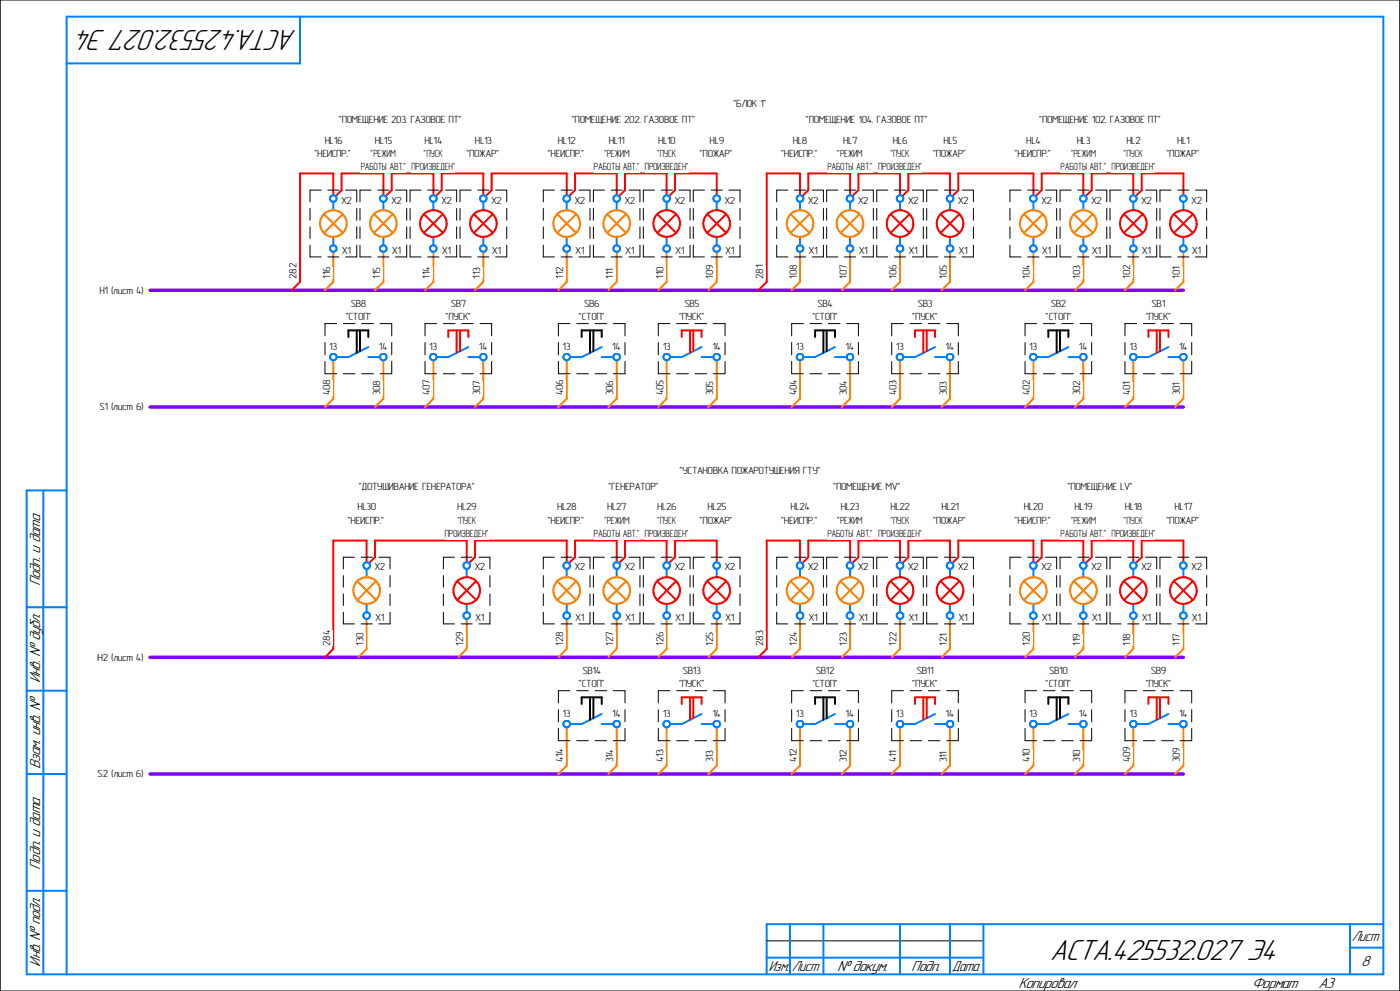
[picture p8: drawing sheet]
<svg xmlns="http://www.w3.org/2000/svg" width="420mm" height="297mm" viewBox="0 0 420 297" stroke-linecap="round" stroke-linejoin="round" font-family="sans-serif">
<g fill="none" stroke="#000" stroke-width=".3">
<path d="M-.1 0v297M96.4 57h-3.4v3.5M98.3 57h3.4M103.7 57h3.3v3.5M111.3 57h-3.3v3.5M113.3 57h3.4M118.7 57h3.3v3.5M126.3 57h-3.3v3.5M128.3 57h3.4M133.6 57h3.4v3.5M141.4 57h-3.4v3.5M143.3 57h3.4"/>
<path d="M148.7 57h3.3v3.5M166.3 57h-3.3v3.5M168.3 57h3.4M173.7 57h3.3v3.5M181.3 57h-3.3v3.5M183.3 57h3.3M188.7 57h3.3v3.5M196.3 57h-3.3v3.5M198.3 57h3.4M203.7 57h3.3v3.5M211.3 57h-3.3v3.5M213.3 57h3.4"/>
<path d="M218.7 57h3.3v3.5M236.3 57h-3.3v3.5M238.3 57h3.4M243.7 57h3.3v3.5M251.3 57h-3.3v3.5M253.3 57h3.4M258.7 57h3.3v3.5M266.3 57h-3.3v3.5M268.4 57h3.3M273.7 57h3.3v3.5M281.3 57h-3.3v3.5M283.3 57h3.4"/>
<path d="M288.7 57h3.3v3.5M306.3 57h-3.3v3.5M308.3 57h3.4M313.6 57h3.4v3.5M321.4 57h-3.4v3.5M323.3 57h3.4M328.7 57h3.3v3.5M336.3 57h-3.3v3.5M338.3 57h3.4M343.7 57h3.3v3.5M351.3 57h-3.3v3.5M353.3 57h3.4"/>
<path d="M358.6 57h3.4v3.5M93 73.5v3.5h3.4M93 62.5v3.5M93 68v3.5M98.3 77h3.4M107 73.5v3.5h-3.3M107 62.5v3.5M107 68v3.5M108 73.5v3.5h3.3M108 62.5v3.5M108 68v3.5M113.3 77h3.4"/>
<path d="M122 73.5v3.5h-3.3M122 62.5v3.5M122 68v3.5M123 62.5v3.5M123 68v3.5M123 73.5v3.5h3.3M128.3 77h3.4M137 62.5v3.5M137 68v3.5M137 73.5v3.5h-3.4M138 73.5v3.5h3.4M138 62.5v3.5"/>
<path d="M138 68v3.5M143.3 77h3.4M152 73.5v3.5h-3.3M152 62.5v3.5M152 68v3.5M163 73.5v3.5h3.3M163 62.5v3.5M163 68v3.5M168.3 77h3.4M177 73.5v3.5h-3.3M177 62.5v3.5M177 68v3.5"/>
<path d="M178 73.5v3.5h3.3M178 62.5v3.5M178 68v3.5M183.3 77h3.3M192 73.5v3.5h-3.3M192 62.5v3.5M192 68v3.5M193 73.5v3.5h3.3M193 62.5v3.5M193 68v3.5M198.3 77h3.4M207 73.5v3.5h-3.3"/>
<path d="M207 62.5v3.5M207 68v3.5M208 73.5v3.5h3.3M208 62.5v3.5M208 68v3.5M213.3 77h3.4M222 73.5v3.5h-3.3M222 62.5v3.5M222 68v3.5M233 73.5v3.5h3.3M233 62.5v3.5M233 68v3.5"/>
<path d="M238.3 77h3.4M247 73.5v3.5h-3.3M247 62.5v3.5M247 68v3.5M248 73.5v3.5h3.3M248 62.5v3.5M248 68v3.5M253.3 77h3.4M262 73.5v3.5h-3.3M262 62.5v3.5M262 68v3.5M263 73.5v3.5h3.3"/>
<path d="M263 62.5v3.5M263 68v3.5M268.4 77h3.3M277 73.5v3.5h-3.3M277 62.5v3.5M277 68v3.5M278 73.5v3.5h3.3M278 62.5v3.5M278 68v3.5M283.3 77h3.4M292 73.5v3.5h-3.3M292 62.5v3.5"/>
<path d="M292 68v3.5M303 73.5v3.5h3.3M303 62.5v3.5M303 68v3.5M308.3 77h3.4M317 73.5v3.5h-3.4M317 62.5v3.5M317 68v3.5M318 73.5v3.5h3.4M318 62.5v3.5M318 68v3.5M323.3 77h3.4"/>
<path d="M332 73.5v3.5h-3.3M332 62.5v3.5M332 68v3.5M333 73.5v3.5h3.3M333 62.5v3.5M333 68v3.5M338.3 77h3.4M347 73.5v3.5h-3.3M347 62.5v3.5M347 68v3.5M348 73.5v3.5h3.3M348 62.5v3.5"/>
<path d="M348 68v3.5M353.3 77h3.4M362 73.5v3.5h-3.4M362 62.5v3.5M362 68v3.5M101 97h-3.5v3.7M103 97h3.5M108.5 97h3.5M114 97h3.5v3.7M131 97h-3.5v3.7M133 97h3.5M138.5 97h3.5"/>
<path d="M144 97h3.5v3.7M171 97h-3.5v3.7M173 97h3.5M178.5 97h3.5M184 97h3.5v3.7M201 97h-3.5v3.7M203 97h3.5M208.5 97h3.5M214 97h3.5v3.7M241 97h-3.5v3.7M243 97h3.5M248.5 97h3.5"/>
<path d="M254 97h3.5v3.7M271 97h-3.5v3.7M273 97h3.5M278.5 97h3.5M284 97h3.5v3.7M311 97h-3.5v3.7M313 97h3.5M318.5 97h3.5M324 97h3.5v3.7M341 97h-3.5v3.7M343 97h3.5M348.5 97h3.5"/>
<path d="M354 97h3.5v3.7M97.5 108.3v3.7h3.5M97.5 102.7v3.6M103 112h3.5M108.5 112h3.5M117.5 108.3v3.7h-3.5M117.5 102.7v3.6M127.5 108.3v3.7h3.5M127.5 102.7v3.6M133 112h3.5M138.5 112h3.5M147.5 108.3v3.7h-3.5"/>
<path d="M147.5 102.7v3.6M167.5 108.3v3.7h3.5M167.5 102.7v3.6M173 112h3.5M178.5 112h3.5M187.5 108.3v3.7h-3.5M187.5 102.7v3.6M197.5 108.3v3.7h3.5M197.5 102.7v3.6M203 112h3.5M208.5 112h3.5M217.5 108.3v3.7h-3.5"/>
<path d="M217.5 102.7v3.6M237.5 108.3v3.7h3.5M237.5 102.7v3.6M243 112h3.5M248.5 112h3.5M257.5 108.3v3.7h-3.5M257.5 102.7v3.6M267.5 108.3v3.7h3.5M267.5 102.7v3.6M273 112h3.5M278.5 112h3.5M287.5 108.3v3.7h-3.5"/>
<path d="M287.5 102.7v3.6M307.5 108.3v3.7h3.5M307.5 102.7v3.6M313 112h3.5M318.5 112h3.5M327.5 108.3v3.7h-3.5M327.5 102.7v3.6M337.5 108.3v3.7h3.5M337.5 102.7v3.6M343 112h3.5M348.5 112h3.5M357.5 108.3v3.7h-3.5"/>
<path d="M357.5 102.7v3.6M103 172.5v3.5M103 178v3.5M106.3 167h-3.3v3.5M108.3 167h3.4M113.7 167h3.3v3.5M117 172.5v3.5M117 178v3.5M133 172.5v3.5M133 178v3.5M136.3 167h-3.3v3.5M138.3 167h3.3"/>
<path d="M143.7 167h3.3v3.5M147 172.5v3.5M147 178v3.5M163 172.5v3.5M163 178v3.5M166.3 167h-3.3v3.5M168.3 167h3.4M173.7 167h3.3v3.5M177 172.5v3.5M177 178v3.5M178 172.5v3.5M178 178v3.5"/>
<path d="M181.3 167h-3.3v3.5M183.3 167h3.3M188.7 167h3.3v3.5M192 172.5v3.5M192 178v3.5M193 172.5v3.5M193 178v3.5M196.3 167h-3.3v3.5M198.3 167h3.4M203.7 167h3.3v3.5M207 172.5v3.5M207 178v3.5"/>
<path d="M208 172.5v3.5M208 178v3.5M211.3 167h-3.3v3.5M213.3 167h3.4M218.7 167h3.3v3.5M222 172.5v3.5M222 178v3.5M233 172.5v3.5M233 178v3.5M236.3 167h-3.3v3.5M238.3 167h3.4M243.7 167h3.3v3.5"/>
<path d="M247 172.5v3.5M247 178v3.5M248 172.5v3.5M248 178v3.5M251.3 167h-3.3v3.5M253.3 167h3.4M258.7 167h3.3v3.5M262 172.5v3.5M262 178v3.5M263 172.5v3.5M263 178v3.5M266.3 167h-3.3v3.5"/>
<path d="M268.4 167h3.3M273.7 167h3.3v3.5M277 172.5v3.5M277 178v3.5M278 172.5v3.5M278 178v3.5M281.3 167h-3.3v3.5M283.3 167h3.4M288.7 167h3.3v3.5M292 172.5v3.5M292 178v3.5M303 172.5v3.5"/>
<path d="M303 178v3.5M306.3 167h-3.3v3.5M308.3 167h3.4M313.6 167h3.4v3.5M317 172.5v3.5M317 178v3.5M318 172.5v3.5M318 178v3.5M321.4 167h-3.4v3.5M323.3 167h3.4M328.7 167h3.3v3.5M332 172.5v3.5"/>
<path d="M332 178v3.5M333 172.5v3.5M333 178v3.5M336.3 167h-3.3v3.5M338.3 167h3.4M343.7 167h3.3v3.5M347 172.5v3.5M347 178v3.5M348 172.5v3.5M348 178v3.5M351.3 167h-3.3v3.5M353.3 167h3.4"/>
<path d="M358.6 167h3.4v3.5M362 172.5v3.5M362 178v3.5M103 183.5v3.5h3.3M108.3 187h3.4M117 183.5v3.5h-3.3M133 183.5v3.5h3.3M138.3 187h3.3M147 183.5v3.5h-3.3M163 183.5v3.5h3.3M168.3 187h3.4M177 183.5v3.5h-3.3"/>
<path d="M178 183.5v3.5h3.3M183.3 187h3.3M192 183.5v3.5h-3.3M193 183.5v3.5h3.3M198.3 187h3.4M207 183.5v3.5h-3.3M208 183.5v3.5h3.3M213.3 187h3.4M222 183.5v3.5h-3.3M233 183.5v3.5h3.3M238.3 187h3.4M247 183.5v3.5h-3.3"/>
<path d="M248 183.5v3.5h3.3M253.3 187h3.4M262 183.5v3.5h-3.3M263 183.5v3.5h3.3M268.4 187h3.3M277 183.5v3.5h-3.3M278 183.5v3.5h3.3M283.3 187h3.4M292 183.5v3.5h-3.3M303 183.5v3.5h3.3M308.3 187h3.4M317 183.5v3.5h-3.4"/>
<path d="M318 183.5v3.5h3.4M323.3 187h3.4M332 183.5v3.5h-3.3M333 183.5v3.5h3.3M338.3 187h3.4M347 183.5v3.5h-3.3M348 183.5v3.5h3.3M353.3 187h3.4M362 183.5v3.5h-3.4M167.5 212.7v3.6M167.5 218.3v3.7h3.5M171 207h-3.5v3.7"/>
<path d="M173 207h3.5M178.5 207h3.5M184 207h3.5v3.7M187.5 212.7v3.6M187.5 218.3v3.7h-3.5M197.5 212.7v3.6M197.5 218.3v3.7h3.5M201 207h-3.5v3.7M203 207h3.5M208.5 207h3.5M214 207h3.5v3.7M217.5 212.7v3.6"/>
<path d="M217.5 218.3v3.7h-3.5M237.5 212.7v3.6M237.5 218.3v3.7h3.5M241 207h-3.5v3.7M243 207h3.5M248.5 207h3.5M254 207h3.5v3.7M257.5 212.7v3.6M257.5 218.3v3.7h-3.5M267.5 212.7v3.6M267.5 218.3v3.7h3.5M271 207h-3.5v3.7"/>
<path d="M273 207h3.5M278.5 207h3.5M284 207h3.5v3.7M287.5 212.7v3.6M287.5 218.3v3.7h-3.5M307.5 212.7v3.6M307.5 218.3v3.7h3.5M311 207h-3.5v3.7M313 207h3.5M318.5 207h3.5M324 207h3.5v3.7M327.5 212.7v3.6"/>
<path d="M327.5 218.3v3.7h-3.5M337.5 212.7v3.6M337.5 218.3v3.7h3.5M341 207h-3.5v3.7M343 207h3.5M348.5 207h3.5M354 207h3.5v3.7M357.5 212.7v3.6M357.5 218.3v3.7h-3.5M173 222h3.5M178.5 222h3.5M203 222h3.5"/>
<path d="M208.5 222h3.5M243 222h3.5M248.5 222h3.5M273 222h3.5M278.5 222h3.5M313 222h3.5M318.5 222h3.5M343 222h3.5M348.5 222h3.5"/>
</g>
<path d="M45 87h310M45 122h310M45 197h310M45 232h310" fill="none" stroke="#8000ff" stroke-width="1"/>
<g fill="none" stroke="#ff8000" stroke-width=".59">
<path d="M97.2 64.2l5.6 5.6M100 75.5v9l-2.5 2.5M102.8 64.2l-5.6 5.6M112.2 64.2l5.6 5.6M115 75.5v9l-2.5 2.5M117.8 64.2l-5.6 5.6M130 75.5v9l-2.5 2.5M145 75.5v9l-2.5 2.5M167.2 64.2l5.6 5.6M170 75.5v9l-2.5 2.5M172.8 64.2l-5.6 5.6M182.2 64.2l5.6 5.6"/>
<path d="M185 75.5v9l-2.5 2.5M187.8 64.2l-5.6 5.6M200 75.5v9l-2.5 2.5M215 75.5v9l-2.5 2.5M237.2 64.2l5.6 5.6M240 75.5v9l-2.5 2.5M242.8 64.2l-5.6 5.6M252.2 64.2l5.6 5.6M255 75.5v9l-2.5 2.5M257.8 64.2l-5.6 5.6M270 75.5v9l-2.5 2.5M285 75.5v9l-2.5 2.5"/>
<path d="M307.2 64.2l5.6 5.6M310 75.5v9l-2.5 2.5M312.8 64.2l-5.6 5.6M322.2 64.2l5.6 5.6M325 75.5v9l-2.5 2.5M327.8 64.2l-5.6 5.6M340 75.5v9l-2.5 2.5M355 75.5v9l-2.5 2.5M100 108v11.5l-2.5 2.5M115 108v11.5l-2.5 2.5M130 108v11.5l-2.5 2.5M145 108v11.5l-2.5 2.5"/>
<path d="M170 108v11.5l-2.5 2.5M185 108v11.5l-2.5 2.5M200 108v11.5l-2.5 2.5M215 108v11.5l-2.5 2.5M240 108v11.5l-2.5 2.5M255 108v11.5l-2.5 2.5M270 108v11.5l-2.5 2.5M285 108v11.5l-2.5 2.5M310 108v11.5l-2.5 2.5M325 108v11.5l-2.5 2.5M340 108v11.5l-2.5 2.5M355 108v11.5l-2.5 2.5"/>
<path d="M107.2 174.2l5.6 5.6M112.8 174.2l-5.6 5.6M167.2 174.2l5.6 5.6M172.8 174.2l-5.6 5.6M182.2 174.2l5.6 5.6M187.8 174.2l-5.6 5.6M237.2 174.2l5.6 5.6M242.8 174.2l-5.6 5.6M252.2 174.2l5.6 5.6M257.8 174.2l-5.6 5.6M307.2 174.2l5.6 5.6M312.8 174.2l-5.6 5.6"/>
<path d="M322.2 174.2l5.6 5.6M327.8 174.2l-5.6 5.6M110 185.5v9l-2.5 2.5M140 185.5v9l-2.5 2.5M170 185.5v9l-2.5 2.5M185 185.5v9l-2.5 2.5M200 185.5v9l-2.5 2.5M215 185.5v9l-2.5 2.5M240 185.5v9l-2.5 2.5M255 185.5v9l-2.5 2.5M270 185.5v9l-2.5 2.5M285 185.5v9l-2.5 2.5"/>
<path d="M310 185.5v9l-2.5 2.5M325 185.5v9l-2.5 2.5M340 185.5v9l-2.5 2.5M355 185.5v9l-2.5 2.5M170 218v11.5l-2.5 2.5M185 218v11.5l-2.5 2.5M200 218v11.5l-2.5 2.5M215 218v11.5l-2.5 2.5M240 218v11.5l-2.5 2.5M255 218v11.5l-2.5 2.5M270 218v11.5l-2.5 2.5M285 218v11.5l-2.5 2.5"/>
<path d="M310 218v11.5l-2.5 2.5M325 218v11.5l-2.5 2.5M340 218v11.5l-2.5 2.5M355 218v11.5l-2.5 2.5"/>
<circle cx="100" cy="67" r="4"/>
<circle cx="115" cy="67" r="4"/>
<circle cx="170" cy="67" r="4"/>
<circle cx="185" cy="67" r="4"/>
<circle cx="240" cy="67" r="4"/>
<circle cx="255" cy="67" r="4"/>
<circle cx="310" cy="67" r="4"/>
<circle cx="325" cy="67" r="4"/>
<circle cx="110" cy="177" r="4"/>
<circle cx="170" cy="177" r="4"/>
<circle cx="185" cy="177" r="4"/>
<circle cx="240" cy="177" r="4"/>
<circle cx="255" cy="177" r="4"/>
<circle cx="310" cy="177" r="4"/>
<circle cx="325" cy="177" r="4"/>
</g>
<g fill="none" stroke="#f00" stroke-width=".59">
<path d="M100 58.5v-6.5h-10v32.5l-2.5 2.5M115 58.5v-6.5h-12.5v5l-1.8 1.8M130 58.5v-6.5h-12.5v5l-1.8 1.8M145 58.5v-6.5h-12.5v5l-1.8 1.8M170 58.5v-6.5h-22.5v5l-1.8 1.8M185 58.5v-6.5h-12.5v5l-1.8 1.8M200 58.5v-6.5h-12.5v5l-1.8 1.8M215 58.5v-6.5h-12.5v5l-1.8 1.8M240 58.5v-6.5h-10v32.5l-2.5 2.5M255 58.5v-6.5h-12.5v5l-1.8 1.8M270 58.5v-6.5h-12.5v5l-1.8 1.8M285 58.5v-6.5h-12.5v5l-1.8 1.8"/>
<path d="M310 58.5v-6.5h-22.5v5l-1.8 1.8M325 58.5v-6.5h-12.5v5l-1.8 1.8M340 58.5v-6.5h-12.5v5l-1.8 1.8M355 58.5v-6.5h-12.5v5l-1.8 1.8M127.2 64.2l5.6 5.6M132.8 64.2l-5.6 5.6M142.2 64.2l5.6 5.6M147.8 64.2l-5.6 5.6M197.2 64.2l5.6 5.6M202.8 64.2l-5.6 5.6M212.2 64.2l5.6 5.6M217.8 64.2l-5.6 5.6"/>
<path d="M267.2 64.2l5.6 5.6M272.8 64.2l-5.6 5.6M282.2 64.2l5.6 5.6M287.8 64.2l-5.6 5.6M337.2 64.2l5.6 5.6M342.8 64.2l-5.6 5.6M352.2 64.2l5.6 5.6M357.8 64.2l-5.6 5.6M137 99v6.7M138 99v6.2M207 99v6.7M208 99v6.2"/>
<path d="M277 99v6.7M278 99v6.2M347 99v6.7M348 99v6.2M134.5 101v-2h6v2M204.5 101v-2h6v2M274.5 101v-2h6v2M344.5 101v-2h6v2M110 168.5v-6.5h-10v32.5l-2.5 2.5M137.2 174.2l5.6 5.6M140 168.5v-6.5h-27.5v5l-1.8 1.8M142.8 174.2l-5.6 5.6"/>
<path d="M170 168.5v-6.5h-27.5v5l-1.8 1.8M185 168.5v-6.5h-12.5v5l-1.8 1.8M197.2 174.2l5.6 5.6M200 168.5v-6.5h-12.5v5l-1.8 1.8M202.8 174.2l-5.6 5.6M212.2 174.2l5.6 5.6M215 168.5v-6.5h-12.5v5l-1.8 1.8M217.8 174.2l-5.6 5.6M240 168.5v-6.5h-10v32.5l-2.5 2.5M255 168.5v-6.5h-12.5v5l-1.8 1.8M267.2 174.2l5.6 5.6M270 168.5v-6.5h-12.5v5l-1.8 1.8"/>
<path d="M272.8 174.2l-5.6 5.6M282.2 174.2l5.6 5.6M285 168.5v-6.5h-12.5v5l-1.8 1.8M287.8 174.2l-5.6 5.6M310 168.5v-6.5h-22.5v5l-1.8 1.8M325 168.5v-6.5h-12.5v5l-1.8 1.8M337.2 174.2l5.6 5.6M340 168.5v-6.5h-12.5v5l-1.8 1.8M342.8 174.2l-5.6 5.6M352.2 174.2l5.6 5.6M355 168.5v-6.5h-12.5v5l-1.8 1.8M357.8 174.2l-5.6 5.6"/>
<path d="M204.5 211v-2h6v2M207 209v6.7M208 209v6.3M274.5 211v-2h6v2M277 209v6.7M278 209v6.3M344.5 211v-2h6v2M347 209v6.7M348 209v6.3"/>
<circle cx="130" cy="67" r="4"/>
<circle cx="145" cy="67" r="4"/>
<circle cx="200" cy="67" r="4"/>
<circle cx="215" cy="67" r="4"/>
<circle cx="270" cy="67" r="4"/>
<circle cx="285" cy="67" r="4"/>
<circle cx="340" cy="67" r="4"/>
<circle cx="355" cy="67" r="4"/>
<circle cx="140" cy="177" r="4"/>
<circle cx="200" cy="177" r="4"/>
<circle cx="215" cy="177" r="4"/>
<circle cx="270" cy="177" r="4"/>
<circle cx="285" cy="177" r="4"/>
<circle cx="340" cy="177" r="4"/>
<circle cx="355" cy="177" r="4"/>
</g>
<g fill="none" stroke="#0080ff" stroke-width=".59">
<path d="M100 60.5v2.5M100 71v2.5M115 60.5v2.5M115 71v2.5M130 60.5v2.5M130 71v2.5M145 60.5v2.5M145 71v2.5M170 60.5v2.5M170 71v2.5M185 60.5v2.5M185 71v2.5"/>
<path d="M200 60.5v2.5M200 71v2.5M215 60.5v2.5M215 71v2.5M240 60.5v2.5M240 71v2.5M255 60.5v2.5M255 71v2.5M270 60.5v2.5M270 71v2.5M285 60.5v2.5M285 71v2.5"/>
<path d="M310 60.5v2.5M310 71v2.5M325 60.5v2.5M325 71v2.5M340 60.5v2.5M340 71v2.5M355 60.5v2.5M355 71v2.5M110.5 104l-6 3h-3.5M110.5 107h3.5M140.5 104l-6 3h-3.5M140.5 107h3.5"/>
<path d="M180.5 104l-6 3h-3.5M180.5 107h3.5M210.5 104l-6 3h-3.5M210.5 107h3.5M250.5 104l-6 3h-3.5M250.5 107h3.5M280.5 104l-6 3h-3.5M280.5 107h3.5M320.5 104l-6 3h-3.5M320.5 107h3.5M350.5 104l-6 3h-3.5M350.5 107h3.5"/>
<path d="M110 170.5v2.5M140 170.5v2.5M170 170.5v2.5M185 170.5v2.5M200 170.5v2.5M215 170.5v2.5M240 170.5v2.5M255 170.5v2.5M270 170.5v2.5M285 170.5v2.5M310 170.5v2.5M325 170.5v2.5"/>
<path d="M340 170.5v2.5M355 170.5v2.5M110 181v2.5M140 181v2.5M170 181v2.5M185 181v2.5M200 181v2.5M215 181v2.5M240 181v2.5M255 181v2.5M270 181v2.5M285 181v2.5"/>
<path d="M310 181v2.5M325 181v2.5M340 181v2.5M355 181v2.5M180.5 214l-6 3h-3.5M180.5 217h3.5M210.5 214l-6 3h-3.5M210.5 217h3.5M250.5 214l-6 3h-3.5M250.5 217h3.5M280.5 214l-6 3h-3.5M280.5 217h3.5"/>
<path d="M320.5 214l-6 3h-3.5M320.5 217h3.5M350.5 214l-6 3h-3.5M350.5 217h3.5"/>
<circle cx="100" cy="59.5" r=".99"/>
<circle cx="115" cy="59.5" r="1"/>
<circle cx="130" cy="59.5" r="1"/>
<circle cx="145" cy="59.5" r=".99"/>
<circle cx="170" cy="59.5" r="1"/>
<circle cx="185" cy="59.5" r="1"/>
<circle cx="200" cy="59.5" r="1"/>
<circle cx="215" cy="59.5" r="1"/>
<circle cx="240" cy="59.5" r="1"/>
<circle cx="255" cy="59.5" r="1"/>
<circle cx="270" cy="59.5" r="1"/>
<circle cx="285" cy="59.5" r="1"/>
<circle cx="310" cy="59.5" r="1"/>
<circle cx="325" cy="59.5" r=".99"/>
<circle cx="340" cy="59.5" r="1"/>
<circle cx="355" cy="59.5" r="1"/>
<circle cx="100" cy="74.5" r=".99"/>
<circle cx="115" cy="74.5" r="1"/>
<circle cx="130" cy="74.5" r=".99"/>
<circle cx="145" cy="74.5" r=".99"/>
<circle cx="170" cy="74.5" r="1"/>
<circle cx="185" cy="74.5" r=".99"/>
<circle cx="200" cy="74.5" r=".99"/>
<circle cx="215" cy="74.5" r="1"/>
<circle cx="240" cy="74.5" r=".99"/>
<circle cx="255" cy="74.5" r="1"/>
<circle cx="270" cy="74.5" r="1"/>
<circle cx="285" cy="74.5" r=".99"/>
<circle cx="310" cy="74.5" r="1"/>
<circle cx="325" cy="74.5" r=".99"/>
<circle cx="340" cy="74.5" r=".99"/>
<circle cx="355" cy="74.5" r="1"/>
<circle cx="100" cy="107" r="1.01"/>
<circle cx="115" cy="107" r="1"/>
<circle cx="130" cy="107" r="1.01"/>
<circle cx="145" cy="107" r="1"/>
<circle cx="170" cy="107" r="1.01"/>
<circle cx="185" cy="107" r="1.01"/>
<circle cx="200" cy="107" r="1.01"/>
<circle cx="215" cy="107" r="1"/>
<circle cx="240" cy="107" r="1.01"/>
<circle cx="255" cy="107" r="1"/>
<circle cx="270" cy="107" r="1.01"/>
<circle cx="285" cy="107" r="1"/>
<circle cx="310" cy="107" r="1.01"/>
<circle cx="325" cy="107" r="1"/>
<circle cx="340" cy="107" r="1.01"/>
<circle cx="355" cy="107" r="1"/>
<circle cx="110" cy="169.5" r="1"/>
<circle cx="140" cy="169.5" r="1.01"/>
<circle cx="170" cy="169.5" r="1"/>
<circle cx="185" cy="169.5" r="1.01"/>
<circle cx="200" cy="169.5" r="1.01"/>
<circle cx="215" cy="169.5" r="1"/>
<circle cx="240" cy="169.5" r="1.01"/>
<circle cx="255" cy="169.5" r="1"/>
<circle cx="270" cy="169.5" r="1.01"/>
<circle cx="285" cy="169.5" r="1.01"/>
<circle cx="310" cy="169.5" r="1"/>
<circle cx="325" cy="169.5" r="1.01"/>
<circle cx="340" cy="169.5" r="1"/>
<circle cx="355" cy="169.5" r="1"/>
<circle cx="110" cy="184.5" r="1.01"/>
<circle cx="140" cy="184.5" r="1.01"/>
<circle cx="170" cy="184.5" r="1"/>
<circle cx="185" cy="184.5" r="1"/>
<circle cx="200" cy="184.5" r="1.01"/>
<circle cx="215" cy="184.5" r="1"/>
<circle cx="240" cy="184.5" r="1.01"/>
<circle cx="255" cy="184.5" r="1"/>
<circle cx="270" cy="184.5" r="1"/>
<circle cx="285" cy="184.5" r="1.01"/>
<circle cx="310" cy="184.5" r="1"/>
<circle cx="325" cy="184.5" r="1"/>
<circle cx="340" cy="184.5" r="1"/>
<circle cx="355" cy="184.5" r="1"/>
<circle cx="170" cy="217" r="1.01"/>
<circle cx="185" cy="217" r="1.01"/>
<circle cx="200" cy="217" r="1"/>
<circle cx="215" cy="217" r="1.01"/>
<circle cx="240" cy="217" r="1"/>
<circle cx="255" cy="217" r="1"/>
<circle cx="270" cy="217" r="1.01"/>
<circle cx="285" cy="217" r="1"/>
<circle cx="310" cy="217" r="1.01"/>
<circle cx="325" cy="217" r="1"/>
<circle cx="340" cy="217" r="1"/>
<circle cx="355" cy="217" r="1.01"/>
</g>
<g fill="none" stroke="#000" stroke-width=".59">
<path d="M107 99v6.7M108 99v6.2M177 99v6.7M178 99v6.2M247 99v6.7M248 99v6.2M317 99v6.7M318 99v6.2M104.5 101v-2h6v2M174.5 101v-2h6v2M244.5 101v-2h6v2M314.5 101v-2h6v2"/>
<path d="M174.5 211v-2h6v2M177 209v6.7M178 209v6.3M244.5 211v-2h6v2M247 209v6.7M248 209v6.3M314.5 211v-2h6v2M317 209v6.7M318 209v6.3"/>
</g>
<g fill="#fff">
<path d="M29.8 85.6h13.2v3h-13.2z"/>
<path d="M29.8 120.6h13.2v3.1h-13.2z"/>
<path d="M29.3 195.6h13.7v3h-13.7z"/>
<path d="M29.3 230.6h13.7v3h-13.7z"/>
<path d="M126.6 113.9h3.1v4.6h-3.1z"/>
<path d="M141.6 114.1h3.1v4.4h-3.1z"/>
<path d="M96.6 113.9h3.1v4.6h-3.1z"/>
<path d="M111.6 114.1h3v4.4h-3z"/>
<path d="M103.7 93.6h7.6v3h-7.6z"/>
<path d="M133.7 93.6h7.6v3h-7.6z"/>
<path d="M96.6 80h3.1v3.5h-3.1z"/>
<path d="M111.6 80.2h3v3.3h-3z"/>
<path d="M126.6 80h3.1v3.5h-3.1z"/>
<path d="M127.4 40.6h5.2v3h-5.2z"/>
<path d="M127.2 44.6h5.6v3.1h-5.6z"/>
<path d="M123.4 48.6h13.2v3h-13.2z"/>
<path d="M97.4 40.6h5.2v3h-5.2z"/>
<path d="M112.5 40.6h5v3h-5z"/>
<path d="M94.4 44.2h11.3v3.6h-11.3z"/>
<path d="M111.3 44.6h7.4v3.1h-7.4z"/>
<path d="M108.2 48.6h13.6v3h-13.6z"/>
<path d="M101.6 34.6h36.8v3h-36.8z"/>
<path d="M141.6 80.2h3.1v3.3h-3.1z"/>
<path d="M142.5 40.6h5v3h-5z"/>
<path d="M139.9 44.2h10.2v3.6h-10.2z"/>
<path d="M196.6 114.1h3v4.4h-3z"/>
<path d="M211.6 114.3h3v4.2h-3z"/>
<path d="M166.6 113.9h3v4.6h-3z"/>
<path d="M181.7 114.1h3v4.4h-3z"/>
<path d="M173.7 93.6h7.6v3h-7.6z"/>
<path d="M203.7 93.6h7.6v3h-7.6z"/>
<path d="M166.6 80h3v3.5h-3z"/>
<path d="M181.7 80.5h3v3h-3z"/>
<path d="M196.6 80h3v3.5h-3z"/>
<path d="M197.4 40.6h5.2v3h-5.2z"/>
<path d="M197.2 44.6h5.6v3.1h-5.6z"/>
<path d="M193.4 48.6h13.2v3h-13.2z"/>
<path d="M167.4 40.6h5.2v3h-5.2z"/>
<path d="M182.7 40.6h4.7v3h-4.7z"/>
<path d="M164.3 44.2h11.3v3.6h-11.3z"/>
<path d="M181.3 44.6h7.4v3.1h-7.4z"/>
<path d="M178.2 48.6h13.6v3h-13.6z"/>
<path d="M171.5 34.6h37v3h-37z"/>
<path d="M211.6 79.5h3v4h-3z"/>
<path d="M212.9 40.6h4.2v3h-4.2z"/>
<path d="M209.9 44.2h10.2v3.6h-10.2z"/>
<path d="M266.6 114.1h3.1v4.4h-3.1z"/>
<path d="M281.6 114.3h3v4.2h-3z"/>
<path d="M236.6 113.9h3v4.6h-3z"/>
<path d="M251.6 114.1h3v4.4h-3z"/>
<path d="M243.7 93.6h7.6v3h-7.6z"/>
<path d="M273.7 93.6h7.6v3h-7.6z"/>
<path d="M236.6 79.5h3v4h-3z"/>
<path d="M251.6 79.5h3v4h-3z"/>
<path d="M266.6 79.5h3.1v4h-3.1z"/>
<path d="M267.9 40.6h4.2v3h-4.2z"/>
<path d="M267.2 44.6h5.6v3.1h-5.6z"/>
<path d="M263.4 48.6h13.2v3h-13.2z"/>
<path d="M237.9 40.6h4.2v3h-4.2z"/>
<path d="M252.9 40.6h4.2v3h-4.2z"/>
<path d="M234.4 44.2h11.3v3.6h-11.3z"/>
<path d="M251.3 44.6h7.4v3.1h-7.4z"/>
<path d="M248.2 48.6h13.6v3h-13.6z"/>
<path d="M241.8 34.6h36.4v3h-36.4z"/>
<path d="M281.6 79.7h3v3.8h-3z"/>
<path d="M283 40.6h4v3h-4z"/>
<path d="M279.9 44.2h10.2v3.6h-10.2z"/>
<path d="M336.6 114.5h3v4h-3z"/>
<path d="M351.6 114.7h3.1v3.8h-3.1z"/>
<path d="M306.6 113.9h3.1v4.6h-3.1z"/>
<path d="M321.6 114.1h3.1v4.4h-3.1z"/>
<path d="M313.7 93.6h7.6v3h-7.6z"/>
<path d="M343.7 93.6h7.6v3h-7.6z"/>
<path d="M306.6 79.5h3.1v4h-3.1z"/>
<path d="M321.6 79.7h3.1v3.8h-3.1z"/>
<path d="M336.6 79.5h3v4h-3z"/>
<path d="M337.9 40.6h4.2v3h-4.2z"/>
<path d="M337.2 44.6h5.6v3.1h-5.6z"/>
<path d="M333.4 48.6h13.2v3h-13.2z"/>
<path d="M307.9 40.6h4.2v3h-4.2z"/>
<path d="M323 40.6h4v3h-4z"/>
<path d="M304.3 44.2h11.3v3.6h-11.3z"/>
<path d="M321.3 44.6h7.4v3.1h-7.4z"/>
<path d="M318.2 48.6h13.6v3h-13.6z"/>
<path d="M311.8 34.6h36.4v3h-36.4z"/>
<path d="M220 29.6h10v3h-10z"/>
<path d="M351.6 80h3.1v3.5h-3.1z"/>
<path d="M353.1 40.6h3.8v3h-3.8z"/>
<path d="M349.9 44.2h10.2v3.6h-10.2z"/>
<path d="M105.2 89.6h4.6v3.1h-4.6z"/>
<path d="M135.2 89.6h4.6v3.1h-4.6z"/>
<path d="M175.2 89.6h4.6v3.1h-4.6z"/>
<path d="M205.3 89.6h4.4v3.1h-4.4z"/>
<path d="M245.2 89.6h4.6v3.1h-4.6z"/>
<path d="M275.3 89.6h4.4v3.1h-4.4z"/>
<path d="M315.2 89.6h4.6v3.1h-4.6z"/>
<path d="M345.5 89.6h4v3.1h-4z"/>
<path d="M226.7 79.5h3v4h-3z"/>
<path d="M86.6 79h3.1v4.5h-3.1z"/>
<path d="M107.7 144.7h34.7v3h-34.7z"/>
<path d="M182.5 144.7h15v3h-15z"/>
<path d="M249.9 144.7h20.1v3h-20.1z"/>
<path d="M196.6 224.7h3v3.8h-3z"/>
<path d="M211.6 224.9h3v3.6h-3z"/>
<path d="M166.6 224.5h3v4h-3z"/>
<path d="M181.7 224.7h3v3.8h-3z"/>
<path d="M173.7 203.6h7.6v3h-7.6z"/>
<path d="M203.7 203.6h7.6v3h-7.6z"/>
<path d="M166.6 189.5h3v4h-3z"/>
<path d="M181.7 189.5h3v4h-3z"/>
<path d="M196.6 189.5h3v4h-3z"/>
<path d="M197.1 150.6h5.8v3h-5.8z"/>
<path d="M197.2 154.6h5.6v3h-5.6z"/>
<path d="M193.4 158.6h13.2v3h-13.2z"/>
<path d="M167.1 150.6h5.8v3h-5.8z"/>
<path d="M182.1 150.6h5.8v3h-5.8z"/>
<path d="M164.3 154.2h11.3v3.6h-11.3z"/>
<path d="M181.3 154.6h7.4v3h-7.4z"/>
<path d="M178.2 158.6h13.6v3h-13.6z"/>
<path d="M211.6 189.7h3v3.8h-3z"/>
<path d="M212.2 150.6h5.6v3h-5.6z"/>
<path d="M209.9 154.2h10.2v3.6h-10.2z"/>
<path d="M266.6 225h3.1v3.5h-3.1z"/>
<path d="M281.6 225.2h3v3.3h-3z"/>
<path d="M236.6 224.5h3v4h-3z"/>
<path d="M251.6 224.7h3v3.8h-3z"/>
<path d="M243.7 203.6h7.6v3h-7.6z"/>
<path d="M273.7 203.6h7.6v3h-7.6z"/>
<path d="M236.6 189.5h3v4h-3z"/>
<path d="M251.6 189.7h3v3.8h-3z"/>
<path d="M266.6 189.5h3.1v4h-3.1z"/>
<path d="M267.1 150.6h5.8v3h-5.8z"/>
<path d="M267.2 154.6h5.6v3h-5.6z"/>
<path d="M263.4 158.6h13.2v3h-13.2z"/>
<path d="M237.1 150.6h5.8v3h-5.8z"/>
<path d="M252.2 150.6h5.6v3h-5.6z"/>
<path d="M234.4 154.2h11.3v3.6h-11.3z"/>
<path d="M251.3 154.6h7.4v3h-7.4z"/>
<path d="M248.2 158.6h13.6v3h-13.6z"/>
<path d="M281.6 190h3v3.5h-3z"/>
<path d="M282.4 150.6h5.2v3h-5.2z"/>
<path d="M279.9 154.2h10.2v3.6h-10.2z"/>
<path d="M174.7 199.6h5.6v3h-5.6z"/>
<path d="M204.8 199.6h5.4v3h-5.4z"/>
<path d="M244.7 199.6h5.6v3h-5.6z"/>
<path d="M275 199.6h5v3h-5z"/>
<path d="M336.6 223.9h3v4.6h-3z"/>
<path d="M351.6 224.2h3.1v4.3h-3.1z"/>
<path d="M306.6 224.5h3.1v4h-3.1z"/>
<path d="M321.6 224.7h3.1v3.8h-3.1z"/>
<path d="M313.7 203.6h7.6v3h-7.6z"/>
<path d="M343.7 203.6h7.6v3h-7.6z"/>
<path d="M306.6 189.5h3.1v4h-3.1z"/>
<path d="M321.6 190h3.1v3.5h-3.1z"/>
<path d="M336.6 190h3v3.5h-3z"/>
<path d="M337.4 150.6h5.2v3h-5.2z"/>
<path d="M337.2 154.6h5.6v3h-5.6z"/>
<path d="M333.4 158.6h13.2v3h-13.2z"/>
<path d="M307.1 150.6h5.8v3h-5.8z"/>
<path d="M322.4 150.6h5.2v3h-5.2z"/>
<path d="M304.3 154.2h11.3v3.6h-11.3z"/>
<path d="M321.3 154.6h7.4v3h-7.4z"/>
<path d="M318.2 158.6h13.6v3h-13.6z"/>
<path d="M320.3 144.7h19.4v3h-19.4z"/>
<path d="M351.6 190h3.1v3.5h-3.1z"/>
<path d="M352.4 150.6h5.2v3h-5.2z"/>
<path d="M349.9 154.6h9.8v3h-9.8z"/>
<path d="M314.7 199.6h5.6v3h-5.6z"/>
<path d="M345.2 199.6h4.6v3h-4.6z"/>
<path d="M226.7 189.1h3v4.4h-3z"/>
<path d="M203.9 139.6h42.2v3.1h-42.2z"/>
<path d="M106.6 189.7h3v3.8h-3z"/>
<path d="M107.2 150.6h5.6v3h-5.6z"/>
<path d="M136.7 189.5h3v4h-3z"/>
<path d="M137.1 150.6h5.8v3h-5.8z"/>
<path d="M137.2 154.6h5.6v3h-5.6z"/>
<path d="M133.4 158.6h13.2v3h-13.2z"/>
<path d="M104.4 154.2h11.3v3.6h-11.3z"/>
<path d="M96.6 188.9h3.1v4.6h-3.1z"/>
<path d="M128.8 102.2h2.4v3.5h-2.4z"/>
<path d="M143.7 102.2h2.6v3.5h-2.6z"/>
<path d="M98.8 102.2h2.4v3.5h-2.4z"/>
<path d="M113.7 102.2h2.6v3.5h-2.6z"/>
<path d="M132.6 73.2h2.8v3.6h-2.8z"/>
<path d="M132.3 58.2h3.4v3.6h-3.4z"/>
<path d="M117.6 73.2h2.8v3.6h-2.8z"/>
<path d="M117.3 58.2h3.4v3.6h-3.4z"/>
<path d="M102.6 73.2h2.8v3.6h-2.8z"/>
<path d="M102.3 58.2h3.4v3.6h-3.4z"/>
<path d="M147.6 73.2h2.8v3.6h-2.8z"/>
<path d="M147.3 58.2h3.4v3.6h-3.4z"/>
<path d="M198.8 102.2h2.4v3.5h-2.4z"/>
<path d="M213.7 102.2h2.6v3.5h-2.6z"/>
<path d="M168.8 102.2h2.4v3.5h-2.4z"/>
<path d="M183.7 102.2h2.6v3.5h-2.6z"/>
<path d="M202.6 73.2h2.8v3.6h-2.8z"/>
<path d="M202.3 58.2h3.4v3.6h-3.4z"/>
<path d="M187.6 73.2h2.8v3.6h-2.8z"/>
<path d="M187.3 58.2h3.4v3.6h-3.4z"/>
<path d="M172.6 73.2h2.8v3.6h-2.8z"/>
<path d="M172.3 58.2h3.4v3.6h-3.4z"/>
<path d="M217.6 73.2h2.8v3.6h-2.8z"/>
<path d="M217.3 58.2h3.4v3.6h-3.4z"/>
<path d="M268.8 102.2h2.4v3.5h-2.4z"/>
<path d="M283.7 102.2h2.6v3.5h-2.6z"/>
<path d="M238.8 102.2h2.4v3.5h-2.4z"/>
<path d="M253.7 102.2h2.6v3.5h-2.6z"/>
<path d="M272.6 73.2h2.8v3.6h-2.8z"/>
<path d="M272.3 58.2h3.4v3.6h-3.4z"/>
<path d="M257.6 73.2h2.8v3.6h-2.8z"/>
<path d="M257.3 58.2h3.4v3.6h-3.4z"/>
<path d="M242.6 73.2h2.8v3.6h-2.8z"/>
<path d="M242.3 58.2h3.4v3.6h-3.4z"/>
<path d="M287.6 73.2h2.8v3.6h-2.8z"/>
<path d="M287.3 58.2h3.4v3.6h-3.4z"/>
<path d="M338.8 102.2h2.4v3.5h-2.4z"/>
<path d="M353.7 102.2h2.6v3.5h-2.6z"/>
<path d="M308.8 102.2h2.4v3.5h-2.4z"/>
<path d="M323.7 102.2h2.6v3.5h-2.6z"/>
<path d="M342.6 73.2h2.8v3.6h-2.8z"/>
<path d="M342.3 58.2h3.4v3.6h-3.4z"/>
<path d="M327.6 73.2h2.8v3.6h-2.8z"/>
<path d="M327.3 58.2h3.4v3.6h-3.4z"/>
<path d="M312.6 73.2h2.8v3.6h-2.8z"/>
<path d="M312.3 58.2h3.4v3.6h-3.4z"/>
<path d="M357.6 73.2h2.8v3.6h-2.8z"/>
<path d="M357.3 58.2h3.4v3.6h-3.4z"/>
<path d="M198.8 212.2h2.4v3.6h-2.4z"/>
<path d="M213.7 212.2h2.6v3.6h-2.6z"/>
<path d="M168.8 212.2h2.4v3.6h-2.4z"/>
<path d="M183.7 212.2h2.6v3.6h-2.6z"/>
<path d="M202.6 183.2h2.8v3.6h-2.8z"/>
<path d="M202.3 168.2h3.4v3.5h-3.4z"/>
<path d="M187.6 183.2h2.8v3.6h-2.8z"/>
<path d="M187.3 168.2h3.4v3.5h-3.4z"/>
<path d="M172.6 183.2h2.8v3.6h-2.8z"/>
<path d="M172.3 168.2h3.4v3.5h-3.4z"/>
<path d="M217.6 183.2h2.8v3.6h-2.8z"/>
<path d="M217.3 168.2h3.4v3.5h-3.4z"/>
<path d="M268.8 212.2h2.4v3.6h-2.4z"/>
<path d="M283.7 212.2h2.6v3.6h-2.6z"/>
<path d="M238.8 212.2h2.4v3.6h-2.4z"/>
<path d="M253.7 212.2h2.6v3.6h-2.6z"/>
<path d="M272.6 183.2h2.8v3.6h-2.8z"/>
<path d="M272.3 168.2h3.4v3.5h-3.4z"/>
<path d="M257.6 183.2h2.8v3.6h-2.8z"/>
<path d="M257.3 168.2h3.4v3.5h-3.4z"/>
<path d="M242.6 183.2h2.8v3.6h-2.8z"/>
<path d="M242.3 168.2h3.4v3.5h-3.4z"/>
<path d="M287.6 183.2h2.8v3.6h-2.8z"/>
<path d="M287.3 168.2h3.4v3.5h-3.4z"/>
<path d="M338.8 212.2h2.4v3.6h-2.4z"/>
<path d="M353.7 212.2h2.6v3.6h-2.6z"/>
<path d="M308.8 212.2h2.4v3.6h-2.4z"/>
<path d="M323.7 212.2h2.6v3.6h-2.6z"/>
<path d="M342.6 183.2h2.8v3.6h-2.8z"/>
<path d="M342.3 168.2h3.4v3.5h-3.4z"/>
<path d="M327.6 183.2h2.8v3.6h-2.8z"/>
<path d="M327.3 168.2h3.4v3.5h-3.4z"/>
<path d="M312.6 183.2h2.8v3.6h-2.8z"/>
<path d="M312.3 168.2h3.4v3.5h-3.4z"/>
<path d="M357.6 183.2h2.8v3.6h-2.8z"/>
<path d="M357.3 168.2h3.4v3.5h-3.4z"/>
<path d="M142.6 183.2h2.8v3.6h-2.8z"/>
<path d="M142.3 168.2h3.4v3.5h-3.4z"/>
<path d="M112.6 183.2h2.8v3.6h-2.8z"/>
<path d="M112.3 168.2h3.4v3.5h-3.4z"/>
</g>
<path d="M420 0v297M420 0h-420v297h420M230 282h65" fill="none" stroke="#000" stroke-width=".3"/>
<g fill="none" stroke="#0080ff" stroke-width=".59">
<path d="M90 5v14h-70M13 147v145M20 147h-12v145h407v-287h-395v287M8 182h12M8 207h12M8 232h12M8 267h12M237 277v15M247 277v15M270 277v15M285 277v15M295 277v15"/>
<path d="M405 277v15M415 277h-185v15M230 287h65M405 284h10"/>
</g>
<g font-size="9.3">
<text x="88.9" y="8.9" transform="rotate(-180 88.9 8.9)">АСТА.425532.027 Э4</text>
<text x="315" y="287.6">АСТА.425532.027 Э4</text>
</g>
<g font-size="4.7">
<text x="12.1" y="175.6" transform="rotate(-90 12.1 175.6)">Подп. и дата</text>
<text x="12.1" y="204.7" transform="rotate(-90 12.1 204.7)">Инв. № дубл.</text>
<text x="12.1" y="230.4" transform="rotate(-90 12.1 230.4)">Взам. инв. №</text>
<text x="12.1" y="260.6" transform="rotate(-90 12.1 260.6)">Подп. и дата</text>
<text x="405.6" y="282.1">Лист</text>
<text x="12.1" y="289.7" transform="rotate(-90 12.1 289.7)">Инв. № подл.</text>
<text x="230.6" y="291">Изм. Лист</text>
<text x="251.1" y="291">№ докум.</text>
<text x="273.4" y="291">Подп.</text>
<text x="285.6" y="291">Дата</text>
<text x="408.3" y="289.6">8</text>
<text x="305.5" y="296">Копировал</text>
<text x="375.5" y="296">Формат</text>
<text x="395.5" y="296">A3</text>
</g>
<g font-size="3.1">
<text x="220" y="32">&quot;БЛОК 1&quot;</text>
<text x="101.6" y="37">&quot;ПОМЕЩЕНИЕ 203. ГАЗОВОЕ ПТ&quot;</text>
<text x="171.5" y="37">&quot;ПОМЕЩЕНИЕ 202. ГАЗОВОЕ ПТ&quot;</text>
<text x="241.8" y="37">&quot;ПОМЕЩЕНИЕ 104. ГАЗОВОЕ ПТ&quot;</text>
<text x="311.8" y="37">&quot;ПОМЕЩЕНИЕ 102. ГАЗОВОЕ ПТ&quot;</text>
<text x="94.4" y="47">&quot;НЕИСПР.&quot;</text>
<text x="97.4" y="43">HL16</text>
<text x="111.3" y="47">&quot;РЕЖИМ</text>
<text x="112.5" y="43">HL15</text>
<text x="127.2" y="47">&quot;ПУСК</text>
<text x="127.4" y="43">HL14</text>
<text x="139.9" y="47">&quot;ПОЖАР&quot;</text>
<text x="142.5" y="43">HL13</text>
<text x="164.3" y="47">&quot;НЕИСПР.&quot;</text>
<text x="167.4" y="43">HL12</text>
<text x="181.3" y="47">&quot;РЕЖИМ</text>
<text x="182.7" y="43">HL11</text>
<text x="197.2" y="47">&quot;ПУСК</text>
<text x="197.4" y="43">HL10</text>
<text x="209.9" y="47">&quot;ПОЖАР&quot;</text>
<text x="212.9" y="43">HL9</text>
<text x="234.4" y="47">&quot;НЕИСПР.&quot;</text>
<text x="237.9" y="43">HL8</text>
<text x="251.3" y="47">&quot;РЕЖИМ</text>
<text x="252.9" y="43">HL7</text>
<text x="267.2" y="47">&quot;ПУСК</text>
<text x="267.9" y="43">HL6</text>
<text x="279.9" y="47">&quot;ПОЖАР&quot;</text>
<text x="283" y="43">HL5</text>
<text x="304.3" y="47">&quot;НЕИСПР.&quot;</text>
<text x="307.9" y="43">HL4</text>
<text x="321.3" y="47">&quot;РЕЖИМ</text>
<text x="323" y="43">HL3</text>
<text x="337.2" y="47">&quot;ПУСК</text>
<text x="337.9" y="43">HL2</text>
<text x="349.9" y="47">&quot;ПОЖАР&quot;</text>
<text x="353.1" y="43">HL1</text>
<text x="108.2" y="51">РАБОТЫ АВТ.&quot;</text>
<text x="123.4" y="51">ПРОИЗВЕДЕН&quot;</text>
<text x="178.2" y="51">РАБОТЫ АВТ.&quot;</text>
<text x="193.4" y="51">ПРОИЗВЕДЕН&quot;</text>
<text x="248.2" y="51">РАБОТЫ АВТ.&quot;</text>
<text x="263.4" y="51">ПРОИЗВЕДЕН&quot;</text>
<text x="318.2" y="51">РАБОТЫ АВТ.&quot;</text>
<text x="333.4" y="51">ПРОИЗВЕДЕН&quot;</text>
<text x="102.3" y="61">X2</text>
<text x="117.3" y="61">X2</text>
<text x="132.3" y="61">X2</text>
<text x="147.3" y="61">X2</text>
<text x="172.3" y="61">X2</text>
<text x="187.3" y="61">X2</text>
<text x="202.3" y="61">X2</text>
<text x="217.3" y="61">X2</text>
<text x="242.3" y="61">X2</text>
<text x="257.3" y="61">X2</text>
<text x="272.3" y="61">X2</text>
<text x="287.3" y="61">X2</text>
<text x="312.3" y="61">X2</text>
<text x="327.3" y="61">X2</text>
<text x="342.3" y="61">X2</text>
<text x="357.3" y="61">X2</text>
<text x="102.6" y="76">X1</text>
<text x="117.6" y="76">X1</text>
<text x="132.6" y="76">X1</text>
<text x="147.6" y="76">X1</text>
<text x="172.6" y="76">X1</text>
<text x="187.6" y="76">X1</text>
<text x="202.6" y="76">X1</text>
<text x="217.6" y="76">X1</text>
<text x="242.6" y="76">X1</text>
<text x="257.6" y="76">X1</text>
<text x="272.6" y="76">X1</text>
<text x="287.6" y="76">X1</text>
<text x="312.6" y="76">X1</text>
<text x="327.6" y="76">X1</text>
<text x="342.6" y="76">X1</text>
<text x="357.6" y="76">X1</text>
<text x="89" y="83.5" transform="rotate(-90 89 83.5)">282</text>
<text x="99" y="83.5" transform="rotate(-90 99 83.5)">116</text>
<text x="114" y="83.5" transform="rotate(-90 114 83.5)">115</text>
<text x="129" y="83.5" transform="rotate(-90 129 83.5)">114</text>
<text x="144" y="83.5" transform="rotate(-90 144 83.5)">113</text>
<text x="169" y="83.5" transform="rotate(-90 169 83.5)">112</text>
<text x="184" y="83.5" transform="rotate(-90 184 83.5)">111</text>
<text x="199" y="83.5" transform="rotate(-90 199 83.5)">110</text>
<text x="214" y="83.5" transform="rotate(-90 214 83.5)">109</text>
<text x="229" y="83.5" transform="rotate(-90 229 83.5)">281</text>
<text x="239" y="83.5" transform="rotate(-90 239 83.5)">108</text>
<text x="254" y="83.5" transform="rotate(-90 254 83.5)">107</text>
<text x="269" y="83.5" transform="rotate(-90 269 83.5)">106</text>
<text x="284" y="83.5" transform="rotate(-90 284 83.5)">105</text>
<text x="309" y="83.5" transform="rotate(-90 309 83.5)">104</text>
<text x="324" y="83.5" transform="rotate(-90 324 83.5)">103</text>
<text x="339" y="83.5" transform="rotate(-90 339 83.5)">102</text>
<text x="354" y="83.5" transform="rotate(-90 354 83.5)">101</text>
<text x="29.8" y="88">H1 (лист 4)</text>
<text x="105.2" y="92">SB8</text>
<text x="135.2" y="92">SB7</text>
<text x="175.2" y="92">SB6</text>
<text x="205.3" y="92">SB5</text>
<text x="245.2" y="92">SB4</text>
<text x="275.3" y="92">SB3</text>
<text x="315.2" y="92">SB2</text>
<text x="345.5" y="92">SB1</text>
<text x="103.7" y="96">&quot;СТОП&quot;</text>
<text x="133.7" y="96">&quot;ПУСК&quot;</text>
<text x="173.7" y="96">&quot;СТОП&quot;</text>
<text x="203.7" y="96">&quot;ПУСК&quot;</text>
<text x="243.7" y="96">&quot;СТОП&quot;</text>
<text x="273.7" y="96">&quot;ПУСК&quot;</text>
<text x="313.7" y="96">&quot;СТОП&quot;</text>
<text x="343.7" y="96">&quot;ПУСК&quot;</text>
<text x="98.8" y="105">13</text>
<text x="113.7" y="105">14</text>
<text x="128.8" y="105">13</text>
<text x="143.7" y="105">14</text>
<text x="168.8" y="105">13</text>
<text x="183.7" y="105">14</text>
<text x="198.8" y="105">13</text>
<text x="213.7" y="105">14</text>
<text x="238.8" y="105">13</text>
<text x="253.6" y="105">14</text>
<text x="268.8" y="105">13</text>
<text x="283.7" y="105">14</text>
<text x="308.8" y="105">13</text>
<text x="323.7" y="105">14</text>
<text x="338.8" y="105">13</text>
<text x="353.7" y="105">14</text>
<text x="99" y="118.5" transform="rotate(-90 99 118.5)">408</text>
<text x="114" y="118.5" transform="rotate(-90 114 118.5)">308</text>
<text x="129" y="118.5" transform="rotate(-90 129 118.5)">407</text>
<text x="144" y="118.5" transform="rotate(-90 144 118.5)">307</text>
<text x="169" y="118.5" transform="rotate(-90 169 118.5)">406</text>
<text x="184" y="118.5" transform="rotate(-90 184 118.5)">306</text>
<text x="199" y="118.5" transform="rotate(-90 199 118.5)">405</text>
<text x="214" y="118.5" transform="rotate(-90 214 118.5)">305</text>
<text x="239" y="118.5" transform="rotate(-90 239 118.5)">404</text>
<text x="254" y="118.5" transform="rotate(-90 254 118.5)">304</text>
<text x="269" y="118.5" transform="rotate(-90 269 118.5)">403</text>
<text x="284" y="118.5" transform="rotate(-90 284 118.5)">303</text>
<text x="309" y="118.5" transform="rotate(-90 309 118.5)">402</text>
<text x="324" y="118.5" transform="rotate(-90 324 118.5)">302</text>
<text x="339" y="118.5" transform="rotate(-90 339 118.5)">401</text>
<text x="354" y="118.5" transform="rotate(-90 354 118.5)">301</text>
<text x="29.8" y="123">S1 (лист 6)</text>
<text x="203.9" y="142">&quot;УСТАНОВКА ПОЖАРОТУШЕНИЯ ГТУ&quot;</text>
<text x="107.7" y="147">&quot;ДОТУШИВАНИЕ ГЕНЕРАТОРА&quot;</text>
<text x="182.5" y="147">&quot;ГЕНЕРАТОР&quot;</text>
<text x="249.9" y="147">&quot;ПОМЕЩЕНИЕ MV&quot;</text>
<text x="320.3" y="147">&quot;ПОМЕЩЕНИЕ LV&quot;</text>
<text x="107.2" y="153">HL30</text>
<text x="137.1" y="153">HL29</text>
<text x="167.1" y="153">HL28</text>
<text x="182.1" y="153">HL27</text>
<text x="197.1" y="153">HL26</text>
<text x="212.2" y="153">HL25</text>
<text x="237.1" y="153">HL24</text>
<text x="252.2" y="153">HL23</text>
<text x="267.1" y="153">HL22</text>
<text x="282.4" y="153">HL21</text>
<text x="307.1" y="153">HL20</text>
<text x="322.4" y="153">HL19</text>
<text x="337.4" y="153">HL18</text>
<text x="352.4" y="153">HL17</text>
<text x="104.4" y="157">&quot;НЕИСПР.&quot;</text>
<text x="133.4" y="161">ПРОИЗВЕДЕН&quot;</text>
<text x="137.2" y="157">&quot;ПУСК</text>
<text x="164.3" y="157">&quot;НЕИСПР.&quot;</text>
<text x="178.2" y="161">РАБОТЫ АВТ.&quot;</text>
<text x="181.3" y="157">&quot;РЕЖИМ</text>
<text x="193.4" y="161">ПРОИЗВЕДЕН&quot;</text>
<text x="197.2" y="157">&quot;ПУСК</text>
<text x="209.9" y="157">&quot;ПОЖАР&quot;</text>
<text x="234.4" y="157">&quot;НЕИСПР.&quot;</text>
<text x="248.2" y="161">РАБОТЫ АВТ.&quot;</text>
<text x="251.3" y="157">&quot;РЕЖИМ</text>
<text x="263.4" y="161">ПРОИЗВЕДЕН&quot;</text>
<text x="267.2" y="157">&quot;ПУСК</text>
<text x="279.9" y="157">&quot;ПОЖАР&quot;</text>
<text x="304.3" y="157">&quot;НЕИСПР.&quot;</text>
<text x="318.2" y="161">РАБОТЫ АВТ.&quot;</text>
<text x="321.3" y="157">&quot;РЕЖИМ</text>
<text x="333.4" y="161">ПРОИЗВЕДЕН&quot;</text>
<text x="337.2" y="157">&quot;ПУСК</text>
<text x="349.9" y="157">&quot;ПОЖАР&quot;</text>
<text x="112.3" y="171">X2</text>
<text x="142.3" y="171">X2</text>
<text x="172.3" y="171">X2</text>
<text x="187.3" y="171">X2</text>
<text x="202.3" y="171">X2</text>
<text x="217.3" y="171">X2</text>
<text x="242.3" y="171">X2</text>
<text x="257.3" y="171">X2</text>
<text x="272.3" y="171">X2</text>
<text x="287.3" y="171">X2</text>
<text x="312.3" y="171">X2</text>
<text x="327.3" y="171">X2</text>
<text x="342.3" y="171">X2</text>
<text x="357.3" y="171">X2</text>
<text x="112.6" y="186">X1</text>
<text x="142.6" y="186">X1</text>
<text x="172.6" y="186">X1</text>
<text x="187.6" y="186">X1</text>
<text x="202.6" y="186">X1</text>
<text x="217.6" y="186">X1</text>
<text x="242.6" y="186">X1</text>
<text x="257.6" y="186">X1</text>
<text x="272.6" y="186">X1</text>
<text x="287.6" y="186">X1</text>
<text x="312.6" y="186">X1</text>
<text x="327.6" y="186">X1</text>
<text x="342.6" y="186">X1</text>
<text x="357.6" y="186">X1</text>
<text x="29.3" y="198">H2 (лист 4)</text>
<text x="99" y="193.5" transform="rotate(-90 99 193.5)">284</text>
<text x="109" y="193.5" transform="rotate(-90 109 193.5)">130</text>
<text x="139" y="193.5" transform="rotate(-90 139 193.5)">129</text>
<text x="169" y="193.5" transform="rotate(-90 169 193.5)">128</text>
<text x="184" y="193.5" transform="rotate(-90 184 193.5)">127</text>
<text x="199" y="193.5" transform="rotate(-90 199 193.5)">126</text>
<text x="214" y="193.5" transform="rotate(-90 214 193.5)">125</text>
<text x="229" y="193.5" transform="rotate(-90 229 193.5)">283</text>
<text x="239" y="193.5" transform="rotate(-90 239 193.5)">124</text>
<text x="254" y="193.5" transform="rotate(-90 254 193.5)">123</text>
<text x="269" y="193.5" transform="rotate(-90 269 193.5)">122</text>
<text x="284" y="193.5" transform="rotate(-90 284 193.5)">121</text>
<text x="309" y="193.5" transform="rotate(-90 309 193.5)">120</text>
<text x="324" y="193.5" transform="rotate(-90 324 193.5)">119</text>
<text x="339" y="193.5" transform="rotate(-90 339 193.5)">118</text>
<text x="354" y="193.5" transform="rotate(-90 354 193.5)">117</text>
<text x="174.7" y="202">SB14</text>
<text x="204.8" y="202">SB13</text>
<text x="244.7" y="202">SB12</text>
<text x="275" y="202">SB11</text>
<text x="314.7" y="202">SB10</text>
<text x="345.2" y="202">SB9</text>
<text x="173.7" y="206">&quot;СТОП&quot;</text>
<text x="203.7" y="206">&quot;ПУСК&quot;</text>
<text x="243.7" y="206">&quot;СТОП&quot;</text>
<text x="273.7" y="206">&quot;ПУСК&quot;</text>
<text x="313.7" y="206">&quot;СТОП&quot;</text>
<text x="343.7" y="206">&quot;ПУСК&quot;</text>
<text x="168.8" y="215">13</text>
<text x="183.7" y="215">14</text>
<text x="198.8" y="215">13</text>
<text x="213.7" y="215">14</text>
<text x="238.8" y="215">13</text>
<text x="253.6" y="215">14</text>
<text x="268.8" y="215">13</text>
<text x="283.7" y="215">14</text>
<text x="308.8" y="215">13</text>
<text x="323.7" y="215">14</text>
<text x="338.8" y="215">13</text>
<text x="353.7" y="215">14</text>
<text x="29.3" y="233">S2 (лист 6)</text>
<text x="169" y="228.5" transform="rotate(-90 169 228.5)">414</text>
<text x="184" y="228.5" transform="rotate(-90 184 228.5)">314</text>
<text x="199" y="228.5" transform="rotate(-90 199 228.5)">413</text>
<text x="214" y="228.5" transform="rotate(-90 214 228.5)">313</text>
<text x="239" y="228.5" transform="rotate(-90 239 228.5)">412</text>
<text x="254" y="228.5" transform="rotate(-90 254 228.5)">312</text>
<text x="269" y="228.5" transform="rotate(-90 269 228.5)">411</text>
<text x="284" y="228.5" transform="rotate(-90 284 228.5)">311</text>
<text x="309" y="228.5" transform="rotate(-90 309 228.5)">410</text>
<text x="324" y="228.5" transform="rotate(-90 324 228.5)">310</text>
<text x="339" y="228.5" transform="rotate(-90 339 228.5)">409</text>
<text x="354" y="228.5" transform="rotate(-90 354 228.5)">309</text>
</g>
</svg>
